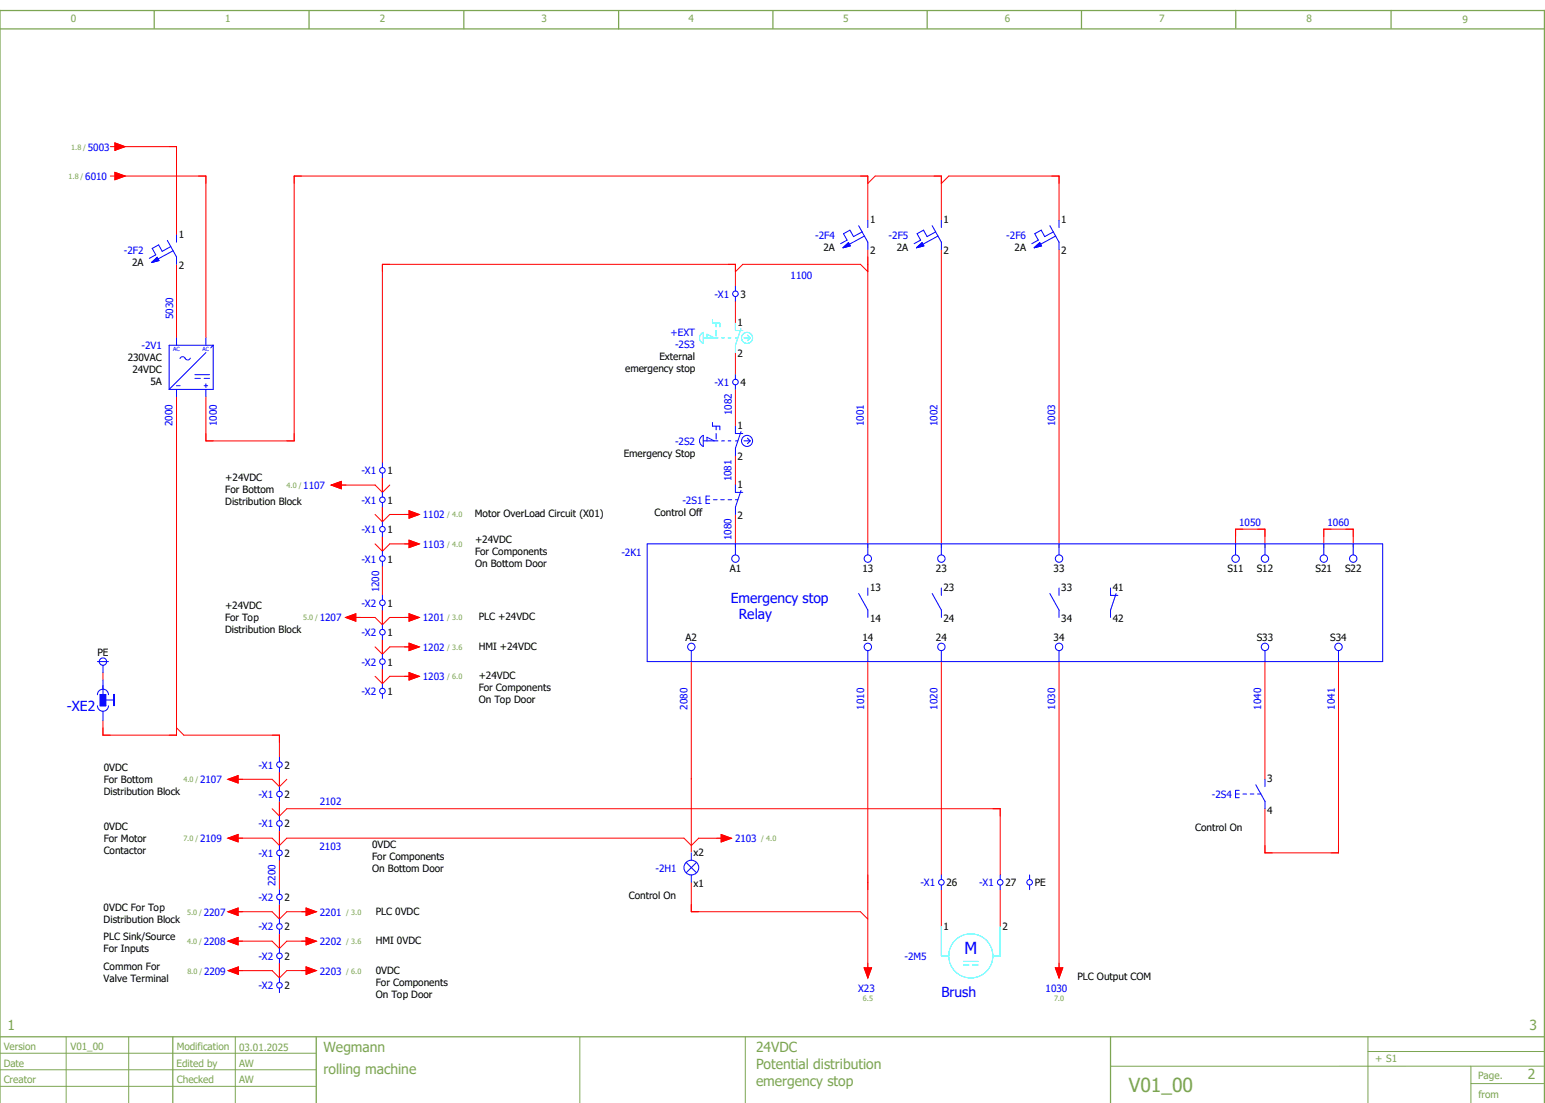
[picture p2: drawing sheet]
<svg xmlns="http://www.w3.org/2000/svg" width="420mm" height="300mm" viewBox="0 0 420 300" stroke-linecap="round" stroke-linejoin="round" font-family="sans-serif">
<g fill="none" stroke="#7ca552" stroke-width=".34">
<path d="M0 7.9h420M41.9 2.9v4.8M84 3v4.8M126.1 3v4.8M168.2 3v4.9M210.2 2.9v4.9M252.1 2.9v4.8M294.1 2.9v4.8M336.1 2.8v4.8M378.3 2.8v4.9M0 281.9h420M0 299.9v-297h420v297"/>
<path d="M47 281.9v18M86 281.9v18M302 281.9v18"/>
</g>
<g fill="none" stroke="#7ca552" stroke-width=".27">
<path d="M0 286.3h86M0 290.8h86M0 295.3h86M18 281.9v18M35 281.9v18M64 281.9v18M157.7 282v17.9M202.7 281.9v18M372 281.9v18M372 285.9h48M400 294.6h20M400 289.9v10"/>
<path d="M419.8 289.9h-117.8"/>
</g>
<g fill="none" stroke="#f00" stroke-width=".27">
<path d="M32 39.9h16v24M32 47.9h24v44M236 59.9v-12h-156v72h-24v-12M238 47.9h18v12M258 47.9h30v12M48 71.9v20M200 77.9v-6h-96v54M202 71.9h32M236 67.9v81M256 67.9v81M288 67.9v81M200 81.9v6"/>
<path d="M200 95.9v6M48 107.9v92h-20v-4M200 105.9v10M104 129.9v4M104 137.9v4M106 139.9h6M200 123.9v8M200 139.9v9M104 145.9v4M104 153.9v8M106 147.9h6M336 148.9v-5h8v5"/>
<path d="M360 148.9v-5h8v5M96 167.9h6M104 165.9v4M104 173.9v4M106 167.9h6M106 175.9h6M188 179.9v51.7M236 179.9v84M256 179.9v58M288 179.9v84M344 179.9v32M364 179.9v52h-20v-12"/>
<path d="M28 182.9v2M50 199.9h26v6M104 181.9v4M106 183.9h6M64 211.9h10M76 209.9v4M76 217.9v4M78 219.9h194v18M64 227.9h10M76 225.9v4M76 233.9v8M78 227.9h108"/>
<path d="M188 239.9v8h46M64 247.9h10M64 255.9h10M76 245.9v4M76 253.9v4M78 247.9h6M78 255.9h6M256 241.9v10M272 241.9v10M76 261.9v4M78 263.9h6"/>
</g>
<path d="M26.5 188.9a1.5 1.5 0 0 1 1.5-1.5 1.5 1.5 0 0 1 1.5 1.5M26.5 191.9a1.5 1.5 0 0 0 1.5 1.5 1.5 1.5 0 0 0 1.5-1.5M28 184.9v2.5M28.1 190.3h2.8M30.9 188.8h.2v3h-.2zM31 188.8v3" fill="none" stroke="#00f" stroke-width=".27"/>
<path d="M27.2 188.9h1.6v3h-1.6z" fill-rule="evenodd" fill="#00f"/>
<path d="M236 59.9v2M229.4 63.5l1 1.8M233.5 61.4l2.5 4.5v2M234.5 63l-2.4 1.3-1-1.7-1.7 .9M235.1 64.2l-4.1 2.2M27.2 188.9h1.6v3h-1.6zM27.2 188.9h1.5v3h-1.5zM28 186.4v2.5M28 193.4v2.5" fill="none" stroke="#00f" stroke-width=".27"/>
<g fill="none" stroke="#f00" stroke-width=".27">
<path d="M46 39.9h2v2M54 47.9h2v2M82 47.9h-2v2M234 47.9h2v2M238 47.9l-2 2M254 47.9h2M256 47.9v2M258 47.9l-2 2M286 47.9h2v2M106 71.9h-2v2M198 71.9h2v2M202 71.9l-2 2"/>
<path d="M234 71.9l2 2M236 69.9v4M56 117.9v2h2M80 117.9v2h-2M102 131.9l2 2M102 139.9l2 2M104 129.9v4M104 137.9v4M106 131.9l-2 2M106 139.9l-2 2M102 147.9l2 2M104 145.9v4"/>
<path d="M106 147.9l-2 2M338 143.9h-2v2M342 143.9h2v2M362 143.9h-2v2M366 143.9h2v2M102 167.9l2 2 2-2M102 175.9l2 2M104 165.9v4M104 173.9v4M106 175.9l-2 2M28 197.9v2h2M46 199.9h2v-2l2 2"/>
<path d="M74 199.9h2v2M102 183.9l2 2M104 181.9v4M106 183.9l-2 2M74 211.9l2 2M74 219.9l2 2M76 209.9v4M76 217.9v4M78 211.9l-2 2M78 219.9l-2 2M270 219.9h2v2M74 227.9l2 2"/>
<path d="M76 225.9v4M78 227.9l-2 2M186 227.9l2 2M236 237.9v4M344 229.9v2h2M364 229.9v2h-2M74 247.9l2 2M74 255.9l2 2M76 245.9v4M76 253.9v4M78 247.9l-2 2M78 255.9l-2 2"/>
<path d="M188 245.9v2h2M234 247.9l2 2M74 263.9l2 2M76 261.9v4M78 263.9l-2 2"/>
</g>
<path d="M229.2 67.4l1.5-1.4 .5 .9z" fill="#00f"/>
<path d="M45.5 65.4l2.5 4.5M46.4 67l-2.3 1.3-1-1.7-1.7 .9 1 1.8M47.1 68.2l-4.1 2.2M48 63.9v2M48 69.9v2M229.2 67.4l1.5-1.4 .5 .9zM229.2 67.4l1.5-1.4 .5 .8zM230.4 65.3l-1.8 1" fill="none" stroke="#00f" stroke-width=".27"/>
<path d="M41.2 71.4l1.5-1.4 .5 .9z" fill="#00f"/>
<g fill="none" stroke="#00f" stroke-width=".27">
<path d="M256 59.9v2M41.2 71.4l1.5-1.4 .5 .9zM41.2 71.4l1.5-1.4 .5 .8zM42.4 69.3l-1.8 1M249.4 63.5l1 1.8M253.5 61.4l2.5 4.5v2M254.5 63l-2.4 1.3-1-1.7-1.7 .9M255.1 64.2l-4.1 2.2M48 91.9v2M49 97.5l.4-.5a.75 .75 0 0 1 1 .5M50.3 97.4a.75 .75 0 0 0 .7 .5 .75 .75 0 0 0 .8-.5M56 91.9v2"/>
<path d="M56 95.9l-10 10M58 93.9v12h-12M58 93.9h-12v12M58 93.9l-.7 .7M48 104.9h1M48 105.9v2M53 102.9h1.5M53 101.9h4M55.5 102.9h1.5M55.5 104.9h1M56 104.4v1M56 105.9v2"/>
<path d="M104 125.9v1.2M104 128.6v1.3M26.5 179.9h3M28 180.9v2M76 205.9v1.2M76 208.6v1.3"/>
<circle cx="104" cy="127.9" r=".76"/>
<circle cx="28" cy="179.9" r="1"/>
<circle cx="76" cy="207.9" r=".75"/>
</g>
<path d="M249.2 67.4l1.5-1.4 .5 .9z" fill="#00f"/>
<path d="M288 59.9v2M249.2 67.4l1.5-1.4 .5 .9zM249.2 67.4l1.5-1.4 .5 .8zM250.4 65.3l-1.8 1M281.4 63.5l1 1.8M285.5 61.4l2.5 4.5v2M286.4 63l-2.3 1.3-1-1.7-1.7 .9M287.1 64.2l-4.1 2.2" fill="none" stroke="#00f" stroke-width=".27"/>
<path d="M281.2 67.4l1.5-1.4 .5 .9z" fill="#00f"/>
<g fill="none" stroke="#00f" stroke-width=".27">
<path d="M200 77.9v1.2M281.2 67.4l1.5-1.4 .5 .9zM281.2 67.4l1.5-1.4 .5 .8zM282.4 65.3l-1.8 1M200 80.6v1.3M190.6 118.9l.7-.5v3a1.61 1.61 0 0 1-.7-2.5zM191.2 119.9h4.1M192.3 119.9v-1l2 1M193.8 114.9v1h2v1M194.7 115.9v1M194.7 117.9v1.5M196.2 119.9h.8"/>
<path d="M198 119.9h.8M200 101.9v1.2M200 104.6v1.3M200 115.9v2h2M200 119.9h.7M201.5 117.4l-1.5 4.5M202.3 119.9h1.7M203.3 119.1l.7 .8M204 119.9l-.7 .7M104 133.9v1.2M104 136.6v1.3M192 135.9h1"/>
<path d="M193 134.9h-1v2h1M194 135.9h1M196 135.9h1M198 135.9h1M200 135.9h.7M200 131.9v2h2M200 121.9v2M201.5 133.4l-1.5 4.5v2M104 141.9v1.2M104 144.6v1.3M104 149.9v1.2M104 152.6v1.3"/>
<path d="M176 147.9h200v32h-200zM200 147.9v3M236 147.9v3M236 159.9v2M256 147.9v3M256 159.9v2M288 147.9v3M288 159.9v2M302 159.9v2h2M336 147.9v3M344 147.9v3M360 147.9v3"/>
<path d="M368 147.9v3M104 161.9v1.2M104 164.6v1.3M104 169.9v1.2M104 172.6v1.3M104 177.9v1.2M188 176.9v3M233.5 161.4l2.5 4.5M236 176.9v3M236 165.9v2M253.5 161.4l2.5 4.5M256 176.9v3"/>
<path d="M256 165.9v2M285.5 161.4l2.5 4.5M288 165.9v2M288 176.9v3M302 165.9v2M303.5 161.4l-1.5 4.5M344 176.9v3M364 176.9v3M104 180.6v1.3M104 185.9v1.2M104 188.6v1.3M76 213.9v1.2"/>
<path d="M76 216.6v1.3M336 215.9h1M337 214.9h-1v2h1M338 215.9h1M340 215.9h1M341.5 213.4l2.5 4.5M342 215.9h.9M344 211.9v2M344 217.9v2M76 221.9v1.2M76 224.6v1.3M76 229.9v1.2"/>
<path d="M76 232.6v1.3M186.6 234.5l2.8 2.8M188 231.9v2M188 237.9v2M189.4 234.5l-2.8 2.8M256 237.9v1.2M272 237.9v1.2M280 237.9v1.2M76 241.9v1.2M76 244.6v1.3M76 249.9v1.2M76 252.6v1.3"/>
<path d="M76 257.9v1.2M256 240.6v1.3M272 240.6v1.3M280 240.6v1.3M76 260.6v1.3M76 265.9v1.2M76 268.6v1.3"/>
<circle cx="200" cy="79.9" r=".76"/>
<circle cx="200" cy="103.9" r=".76"/>
<circle cx="203.2" cy="119.9" r="1.5"/>
<circle cx="104" cy="135.9" r=".76"/>
<circle cx="104" cy="151.9" r=".76"/>
<circle cx="104" cy="143.9" r=".75"/>
<circle cx="200" cy="151.9" r="1.01"/>
<circle cx="236" cy="151.9" r="1"/>
<circle cx="256" cy="151.9" r="1.01"/>
<circle cx="288" cy="151.9" r="1.01"/>
<circle cx="336" cy="151.9" r="1.01"/>
<circle cx="344" cy="151.9" r="1.01"/>
<circle cx="360" cy="151.9" r="1.01"/>
<circle cx="368" cy="151.9" r="1"/>
<circle cx="104" cy="171.9" r=".76"/>
<circle cx="104" cy="179.9" r=".76"/>
<circle cx="104" cy="163.9" r=".76"/>
<circle cx="188" cy="175.9" r="1"/>
<circle cx="236" cy="175.9" r="1"/>
<circle cx="256" cy="175.9" r="1.01"/>
<circle cx="288" cy="175.9" r="1.01"/>
<circle cx="344" cy="175.9" r="1.01"/>
<circle cx="364" cy="175.9" r="1.01"/>
<circle cx="104" cy="187.9" r=".76"/>
<circle cx="76" cy="215.9" r=".75"/>
<circle cx="76" cy="231.9" r=".75"/>
<circle cx="76" cy="223.9" r=".75"/>
<circle cx="188" cy="235.9" r="2.01"/>
<circle cx="256" cy="239.9" r=".75"/>
<circle cx="272" cy="239.9" r=".76"/>
<circle cx="280" cy="239.9" r=".75"/>
<circle cx="76" cy="243.9" r=".75"/>
<circle cx="76" cy="259.9" r=".75"/>
<circle cx="76" cy="251.9" r=".75"/>
<circle cx="76" cy="267.9" r=".75"/>
</g>
<g fill="none" stroke="#0ff" stroke-width=".27">
<path d="M190.6 90.9l.7-.5v3a1.62 1.62 0 0 1-.7-2.5zM191.2 91.9h4.1M192.3 91.9v-1l2 1M193.8 86.9v1h2v1M194.7 87.9v1M194.7 89.9v1.5M196.2 91.9h.8M198 91.9h.8M200 87.9v2h2M200 91.9h.7M200 93.9v2M201.5 89.4l-1.5 4.5"/>
<path d="M202.3 91.9h1.7M203.3 91.1l.7 .8M204 91.9l-.7 .7M256 251.9v8h2M272 251.9v8h-2M262 261.4h4M262 262.4h1.5M264.5 262.4h1.5"/>
<circle cx="203.2" cy="91.9" r="1.5"/>
<circle cx="264" cy="259.9" r="6"/>
</g>
<path d="M31.3 46.9l2.7 1-2.7 1z" fill="#f00"/>
<path d="M30 47.9h1.3M31.3 46.9l2.7 1-2.7 1z" fill="none" stroke="#f00" stroke-width=".27"/>
<path d="M31.3 38.9l2.7 1-2.7 1z" fill="#f00"/>
<path d="M30 39.9h1.3M31.3 38.9l2.7 1-2.7 1z" fill="none" stroke="#f00" stroke-width=".27"/>
<path d="M287 263.1h2l-1 2.8z" fill="#f00"/>
<path d="M287 263.1h2l-1 2.8zM288 261.9v1.2" fill="none" stroke="#f00" stroke-width=".27"/>
<path d="M235 263.1h2l-1 2.8z" fill="#f00"/>
<path d="M235 263.1h2l-1 2.8zM236 261.9v1.2" fill="none" stroke="#f00" stroke-width=".27"/>
<path d="M111.2 138.9l2.8 1-2.8 1z" fill="#f00"/>
<path d="M110 139.9h1.2M111.2 138.9l2.8 1-2.8 1z" fill="none" stroke="#f00" stroke-width=".27"/>
<path d="M111.2 146.9l2.8 1-2.8 1z" fill="#f00"/>
<path d="M110 147.9h1.2M111.2 146.9l2.8 1-2.8 1z" fill="none" stroke="#f00" stroke-width=".27"/>
<path d="M62 211.9l2.7-1v2z" fill="#f00"/>
<path d="M62 211.9l2.7-1v2zM64.7 211.9h1.3" fill="none" stroke="#f00" stroke-width=".27"/>
<path d="M62 227.9l2.7-1v2z" fill="#f00"/>
<path d="M62 227.9l2.7-1v2zM64.7 227.9h1.3" fill="none" stroke="#f00" stroke-width=".27"/>
<path d="M111.2 166.9l2.8 1-2.8 1z" fill="#f00"/>
<path d="M110 167.9h1.2M111.2 166.9l2.8 1-2.8 1z" fill="none" stroke="#f00" stroke-width=".27"/>
<path d="M111.2 174.9l2.8 1-2.8 1z" fill="#f00"/>
<path d="M110 175.9h1.2M111.2 174.9l2.8 1-2.8 1zM111.2 176.9v-2l2.8 1-2.8 1" fill="none" stroke="#f00" stroke-width=".27"/>
<path d="M111.2 182.9l2.8 1-2.8 1z" fill="#f00"/>
<path d="M110 183.9h1.2M111.2 182.9l2.8 1-2.8 1zM114 183.9l-2.8 1v-2l2.8 1" fill="none" stroke="#f00" stroke-width=".27"/>
<path d="M94 167.9l2.8-1v2z" fill="#f00"/>
<path d="M94 167.9l2.8-1v2zM96.8 167.9h1.2" fill="none" stroke="#f00" stroke-width=".27"/>
<path d="M83.2 246.9l2.8 1-2.8 1z" fill="#f00"/>
<path d="M82 247.9h1.2M83.2 246.9l2.8 1-2.8 1zM83.2 248.9v-2l2.8 1-2.8 1" fill="none" stroke="#f00" stroke-width=".27"/>
<path d="M83.2 254.9l2.8 1-2.8 1z" fill="#f00"/>
<path d="M82 255.9h1.2M83.2 254.9l2.8 1-2.8 1zM86 255.9l-2.8 1v-2l2.8 1" fill="none" stroke="#f00" stroke-width=".27"/>
<path d="M62 255.9l2.7-1v2z" fill="#f00"/>
<path d="M62 255.9l2.7-1v2zM62 255.9l2.7 1v-2l-2.7 1M64.7 255.9h1.3" fill="none" stroke="#f00" stroke-width=".27"/>
<path d="M83.2 262.9l2.8 1-2.8 1z" fill="#f00"/>
<path d="M82 263.9h1.2M83.2 262.9l2.8 1-2.8 1z" fill="none" stroke="#f00" stroke-width=".27"/>
<path d="M62 247.9l2.7-1v2z" fill="#f00"/>
<path d="M62 247.9l2.7-1v2zM64.7 248.9v-2l-2.7 1 2.7 1M64.7 247.9h1.3M64.1 263.9h10" fill="none" stroke="#f00" stroke-width=".27"/>
<path d="M62.1 263.9l2.7-1v2z" fill="#f00"/>
<path d="M92.1 131.9h10M62.1 263.9l2.7-1v2zM64.8 263.9h1.3" fill="none" stroke="#f00" stroke-width=".27"/>
<path d="M90.1 131.9l2.7-1v2z" fill="#f00"/>
<path d="M90.1 131.9l2.7-1v2zM92.8 132.9v-2l-2.7 1 2.7 1M92.8 131.9h1.3M189.9 227.9h6M190 227.9l-2 2" fill="none" stroke="#f00" stroke-width=".27"/>
<path d="M196.1 226.9l2.8 1-2.8 1z" fill="#f00"/>
<path d="M194.9 227.9h1.2M196.1 226.9l2.8 1-2.8 1z" fill="none" stroke="#f00" stroke-width=".27"/>
<text font-size="5.3" fill="#7ca552" x="307" y="296.9">V01_00</text>
<text font-size="4.5" fill="#00f" x="262.3" y="259.4">M</text>
<g font-size="3.8" fill="#00f">
<text x="198.7" y="163.9">Emergency stop</text>
<text x="200.9" y="168.4">Relay</text>
<text x="18.2" y="193.4">-XE2</text>
<text x="256" y="271.1">Brush</text>
</g>
<g font-size="3.8" fill="#7ca552">
<text x="2" y="279.9">1</text>
<text x="416" y="279.9">3</text>
<text x="88" y="285.9">Wegmann</text>
<text x="205.6" y="286.1">24VDC</text>
<text x="88" y="291.9">rolling machine</text>
<text x="205.6" y="290.6">Potential distribution</text>
<text x="415.5" y="293.3">2</text>
<text x="205.6" y="295.1">emergency stop</text>
</g>
<g font-size="2.7" fill="#7ca552">
<text x="19.3" y="5.9">0</text>
<text x="61.3" y="5.9">1</text>
<text x="103.3" y="5.9">2</text>
<text x="147.3" y="5.9">3</text>
<text x="187.3" y="5.9">4</text>
<text x="229.3" y="5.9">5</text>
<text x="273.3" y="5.9">6</text>
<text x="315.3" y="5.9">7</text>
<text x="355.3" y="5.9">8</text>
<text x="397.7" y="6.2">9</text>
<text x="1" y="285.4">Version</text>
<text x="19.1" y="285.4">V01_00</text>
<text x="48.1" y="285.5">Modification</text>
<text x="65" y="285.6">03.01.2025</text>
<text x="1" y="289.9">Date</text>
<text x="48" y="289.9">Edited by</text>
<text x="65" y="289.9">AW</text>
<text x="374" y="288.8">+ S1</text>
<text x="402" y="293.3">Page.</text>
<text x="1" y="294.4">Creator</text>
<text x="48.1" y="294.4">Checked</text>
<text x="65" y="294.4">AW</text>
<text x="402.1" y="298.4">from</text>
</g>
<g font-size="2.7" fill="#00f">
<text x="23.9" y="40.9">5003</text>
<text x="23.2" y="48.9">6010</text>
<text x="221.7" y="64.9">-2F4</text>
<text x="241.7" y="64.9">-2F5</text>
<text x="273.7" y="64.9">-2F6</text>
<text x="33.7" y="68.9">-2F2</text>
<text x="215" y="76">1100</text>
<text x="194.3" y="80.9">-X1</text>
<text x="47.1" y="86.7" transform="rotate(-90 47.1 86.7)">5030</text>
<text x="38.5" y="94.9">-2V1</text>
<text x="182.4" y="91.3">+EXT</text>
<text x="183.6" y="94.6">-2S3</text>
<text x="194.3" y="104.9">-X1</text>
<text x="199" y="112.9" transform="rotate(-90 199 112.9)">1082</text>
<text x="46.9" y="115.9" transform="rotate(-90 46.9 115.9)">2000</text>
<text x="58.9" y="115.9" transform="rotate(-90 58.9 115.9)">1000</text>
<text x="234.9" y="115.9" transform="rotate(-90 234.9 115.9)">1001</text>
<text x="255" y="115.9" transform="rotate(-90 255 115.9)">1002</text>
<text x="287" y="115.9" transform="rotate(-90 287 115.9)">1003</text>
<text x="183.6" y="120.9">-2S2</text>
<text x="98.3" y="128.9">-X1</text>
<text x="199" y="130.9" transform="rotate(-90 199 130.9)">1081</text>
<text x="82.5" y="133">1107</text>
<text x="98.3" y="136.9">-X1</text>
<text x="185.6" y="136.9">-2S1</text>
<text x="115" y="140.9">1102</text>
<text x="337" y="143">1050</text>
<text x="361" y="143">1060</text>
<text x="98.3" y="144.9">-X1</text>
<text x="115" y="148.9">1103</text>
<text x="199" y="146.9" transform="rotate(-90 199 146.9)">1080</text>
<text x="98.3" y="152.9">-X1</text>
<text x="169" y="151.1">-2K1</text>
<text x="103.1" y="161" transform="rotate(-90 103.1 161)">1200</text>
<text x="98.3" y="164.9">-X2</text>
<text x="86.9" y="168.9">1207</text>
<text x="98.3" y="172.9">-X2</text>
<text x="115" y="168.9">1201</text>
<text x="115" y="176.9">1202</text>
<text x="98.3" y="180.9">-X2</text>
<text x="115" y="184.9">1203</text>
<text x="98.3" y="188.9">-X2</text>
<text x="187" y="192.9" transform="rotate(-90 187 192.9)">2080</text>
<text x="235" y="192.9" transform="rotate(-90 235 192.9)">1010</text>
<text x="255" y="192.9" transform="rotate(-90 255 192.9)">1020</text>
<text x="287" y="192.9" transform="rotate(-90 287 192.9)">1030</text>
<text x="343" y="192.9" transform="rotate(-90 343 192.9)">1040</text>
<text x="363" y="192.9" transform="rotate(-90 363 192.9)">1041</text>
<text x="70.3" y="208.9">-X1</text>
<text x="54.4" y="212.9">2107</text>
<text x="70.3" y="216.9">-X1</text>
<text x="86.9" y="219">2102</text>
<text x="329.6" y="216.9">-2S4</text>
<text x="70.3" y="224.9">-X1</text>
<text x="54.4" y="228.9">2109</text>
<text x="70.3" y="232.9">-X1</text>
<text x="86.9" y="231">2103</text>
<text x="199.9" y="229">2103</text>
<text x="178.3" y="236.9">-2H1</text>
<text x="70.3" y="244.9">-X2</text>
<text x="74.9" y="240.9" transform="rotate(-90 74.9 240.9)">2200</text>
<text x="250.3" y="240.9">-X1</text>
<text x="266.3" y="240.9">-X1</text>
<text x="55.4" y="248.9">2207</text>
<text x="87" y="248.9">2201</text>
<text x="55.4" y="257">2208</text>
<text x="70.3" y="252.9">-X2</text>
<text x="87" y="256.9">2202</text>
<text x="70.3" y="260.9">-X2</text>
<text x="246" y="260.9">-2M5</text>
<text x="55.5" y="265">2209</text>
<text x="70.3" y="268.9">-X2</text>
<text x="87" y="264.9">2203</text>
<text x="233.4" y="269.6">X23</text>
<text x="284.4" y="269.6">1030</text>
</g>
<g font-size="2.7">
<text x="48.6" y="64.7">1</text>
<text x="236.6" y="60.7">1</text>
<text x="256.6" y="60.7">1</text>
<text x="288.6" y="60.7">1</text>
<text x="223.9" y="68.2">2A</text>
<text x="236.6" y="69.2">2</text>
<text x="243.9" y="68.2">2A</text>
<text x="256.6" y="69.2">2</text>
<text x="275.9" y="68.2">2A</text>
<text x="288.6" y="69.2">2</text>
<text x="35.9" y="72.2">2A</text>
<text x="48.6" y="73.2">2</text>
<text x="201.4" y="80.9">3</text>
<text x="200.6" y="88.7">1</text>
<text x="34.7" y="98.2">230VAC</text>
<text x="36" y="101.5">24VDC</text>
<text x="170" y="101.1">emergency stop</text>
<text x="179.3" y="97.8">External</text>
<text x="200.6" y="97.2">2</text>
<text x="40.9" y="104.7">5A</text>
<text x="201.4" y="104.9">4</text>
<text x="200.6" y="116.7">1</text>
<text x="169.6" y="124.2">Emergency Stop</text>
<text x="200.6" y="125.2">2</text>
<text x="61.3" y="130.7">+24VDC</text>
<text x="105.4" y="128.9">1</text>
<text x="61.3" y="134">For Bottom</text>
<text x="61.3" y="137.2">Distribution Block</text>
<text x="105.4" y="136.9">1</text>
<text x="200.6" y="132.7">1</text>
<text x="129.2" y="140.6">Motor OverLoad Circuit (X01)</text>
<text x="178" y="140.2">Control Off</text>
<text x="200.6" y="141.2">2</text>
<text x="105.4" y="144.9">1</text>
<text x="129.2" y="147.7">+24VDC</text>
<text x="105.4" y="152.9">1</text>
<text x="129.2" y="150.9">For Components</text>
<text x="129.2" y="154.2">On Bottom Door</text>
<text x="198.4" y="155.6">A1</text>
<text x="234.5" y="155.6">13</text>
<text x="254.5" y="155.6">23</text>
<text x="286.5" y="155.6">33</text>
<text x="333.8" y="155.6">S11</text>
<text x="341.8" y="155.6">S12</text>
<text x="357.8" y="155.6">S21</text>
<text x="365.8" y="155.6">S22</text>
<text x="236.6" y="160.7">13</text>
<text x="256.6" y="160.7">23</text>
<text x="288.6" y="160.7">33</text>
<text x="302.6" y="160.7">41</text>
<text x="61.2" y="165.7">+24VDC</text>
<text x="105.4" y="164.9">1</text>
<text x="61.2" y="169">For Top</text>
<text x="61.2" y="172.2">Distribution Block</text>
<text x="105.4" y="172.9">1</text>
<text x="130.2" y="168.6">PLC +24VDC</text>
<text x="236.6" y="169.2">14</text>
<text x="256.6" y="169.2">24</text>
<text x="288.6" y="169.2">34</text>
<text x="302.6" y="169.2">42</text>
<text x="26.5" y="178.3">PE</text>
<text x="130.2" y="176.6">HMI +24VDC</text>
<text x="186.5" y="174.3">A2</text>
<text x="234.5" y="174.3">14</text>
<text x="254.5" y="174.3">24</text>
<text x="286.5" y="174.3">34</text>
<text x="341.8" y="174.3">S33</text>
<text x="361.8" y="174.3">S34</text>
<text x="105.4" y="180.9">1</text>
<text x="130.2" y="184.7">+24VDC</text>
<text x="105.4" y="188.9">1</text>
<text x="130.2" y="187.9">For Components</text>
<text x="130.2" y="191.2">On Top Door</text>
<text x="28.2" y="209.7">0VDC</text>
<text x="77.4" y="208.9">2</text>
<text x="28.2" y="213">For Bottom</text>
<text x="344.6" y="212.7">3</text>
<text x="28.2" y="216.2">Distribution Block</text>
<text x="77.4" y="216.9">2</text>
<text x="344.6" y="221.2">4</text>
<text x="28.2" y="225.7">0VDC</text>
<text x="77.4" y="224.9">2</text>
<text x="325" y="225.9">Control On</text>
<text x="28.2" y="229">For Motor</text>
<text x="28.2" y="232.2">Contactor</text>
<text x="77.4" y="232.9">2</text>
<text x="101.2" y="230.7">0VDC</text>
<text x="101.2" y="233.9">For Components</text>
<text x="188.6" y="232.7">x2</text>
<text x="101.2" y="237.2">On Bottom Door</text>
<text x="77.4" y="244.9">2</text>
<text x="171" y="244.4">Control On</text>
<text x="188.6" y="241.2">x1</text>
<text x="257.4" y="240.9">26</text>
<text x="273.4" y="240.9">27</text>
<text x="281.4" y="240.9">PE</text>
<text x="28.2" y="247.7">0VDC For Top</text>
<text x="28.2" y="250.9">Distribution Block</text>
<text x="102.2" y="248.6">PLC 0VDC</text>
<text x="28.2" y="255.7">PLC Sink/Source</text>
<text x="77.4" y="252.9">2</text>
<text x="102.2" y="256.6">HMI 0VDC</text>
<text x="256.6" y="252.7">1</text>
<text x="272.6" y="252.7">2</text>
<text x="28.2" y="263.7">Common For</text>
<text x="28.2" y="258.9">For Inputs</text>
<text x="77.4" y="260.9">2</text>
<text x="28.2" y="267">Valve Terminal</text>
<text x="77.4" y="268.9">2</text>
<text x="102.2" y="264.7">0VDC</text>
<text x="102.2" y="267.9">For Components</text>
<text x="293" y="266.5">PLC Output COM</text>
<text x="102.2" y="271.2">On Top Door</text>
</g>
<g font-size="2" fill="#7ca552">
<text x="19.3" y="40.7">1.8 /</text>
<text x="18.6" y="48.7">1.8 /</text>
<text x="78" y="132.7">4.0 /</text>
<text x="121.6" y="140.7">/ 4.0</text>
<text x="121.6" y="148.7">/ 4.0</text>
<text x="82.4" y="168.7">5.0 /</text>
<text x="121.6" y="168.7">/ 3.0</text>
<text x="121.6" y="176.7">/ 3.6</text>
<text x="121.6" y="184.7">/ 6.0</text>
<text x="49.9" y="212.7">4.0 /</text>
<text x="49.9" y="228.7">7.0 /</text>
<text x="207" y="228.7">/ 4.0</text>
<text x="50.9" y="248.7">5.0 /</text>
<text x="94.1" y="248.7">/ 3.0</text>
<text x="50.9" y="256.7">4.0 /</text>
<text x="94.1" y="256.7">/ 3.6</text>
<text x="50.9" y="264.7">8.0 /</text>
<text x="94.1" y="264.7">/ 6.0</text>
<text x="234.6" y="272.1">6.5</text>
<text x="286.6" y="272.1">7.0</text>
</g>
<g font-size="1.5" fill="#00f">
<text x="47.1" y="95.5">AC</text>
<text x="55.1" y="95.5">AC</text>
</g>
</svg>
